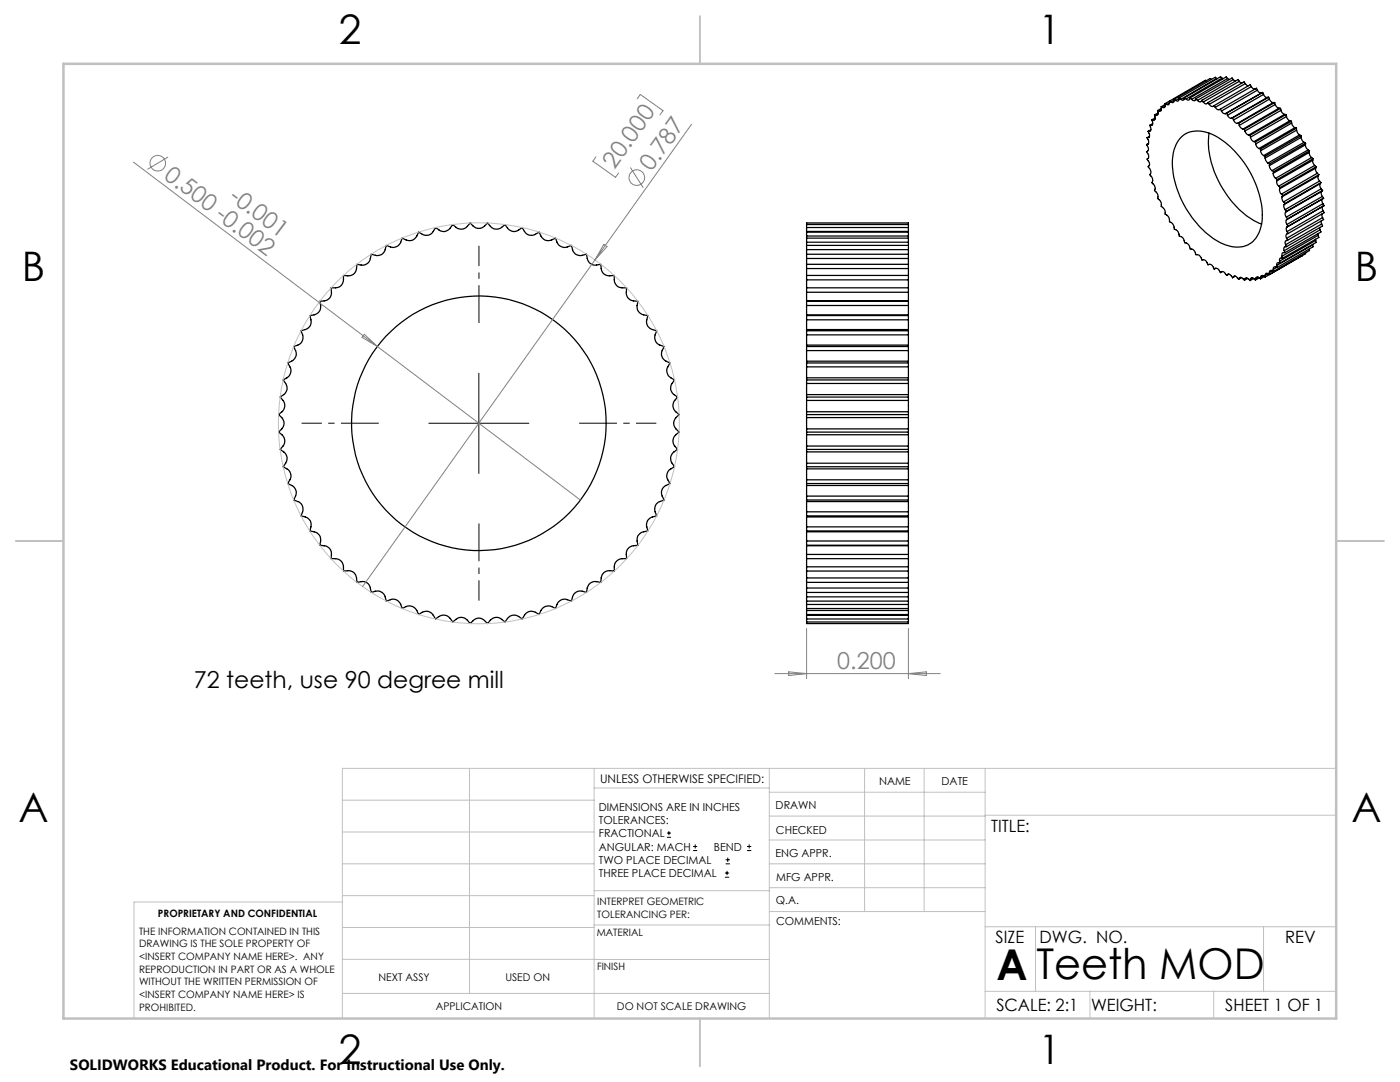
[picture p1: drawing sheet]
<svg xmlns="http://www.w3.org/2000/svg" width="279mm" height="216mm" viewBox="0 0 279 216" stroke-linecap="round" stroke-linejoin="round" font-family="sans-serif">
<g fill="none" stroke="#000" stroke-width=".25">
<path d="M234.4 19.8l-.1 .3a.36 .36 0 0 1-.2 .4 .36 .36 0 0 1-.4-.1M234.4 19.8l.2 .2M235.3 19.5v.4a.37 .37 0 0 1-.3 .3 .37 .37 0 0 1-.4-.2M235.3 19.5l.4 .3M235.3 19.6l-.7 .4M236.4 19.5l-.1 .3a.36 .36 0 0 1-.3 .2 .36 .36 0 0 1-.3-.2M236.4 19.5l.3 .3M237.5 19.5l-.1 .3a.41 .41 0 0 1-.7 0M237.5 19.5l.3 .3M238.7 19.7l-.2 .2a.46 .46 0 0 1-.7-.1M238.7 19.7l.3 .3M240.7 16.1l-.1-.1-7.2 4.2"/>
<path d="M241.8 15.8l-.3-.1-7.1 4.1M242.8 15.7l-7.1 4.1M242.8 15.7h.1M242.8 15.7l-.3-.3-7.2 4.1M243.9 15.6l.2 .1M243.9 15.6l-7.2 4.2M243.9 15.6l-.3-.3-7.2 4.2M245 15.7l.3 .2M245 15.7l-7.2 4.1M245 15.7l-.3-.4-7.2 4.2M246.1 15.9l.4 .3M246.1 15.9l-7.1 4.1"/>
<path d="M246.1 15.9l-.2-.3-7.2 4.1M247.3 16.2l.5 .4M247.3 16.2l-7.2 4.2M247.3 16.2l-.2-.3-7.2 4.1M248.5 16.7l.6 .4M248.5 16.7l-7.2 4.1M248.5 16.7l-.2-.4-7.2 4.2M249.7 17.3a.69 .69 0 0 0 .8 .4M249.7 17.3l-7.2 4.1M249.7 17.3l-.2-.4-7.2 4.2M250.9 18a.85 .85 0 0 0 .8 .6M250.9 18l-7.1 4.2"/>
<path d="M250.9 18l-.1-.4-7.2 4.2M251.7 18.6l-7.2 4.1M252 18.5l-7.2 4.1M252 18.5l.2 .3M252 18.5l-.3 .1M252.2 18.8a.76 .76 0 0 0 .7 .6M252.2 18.8l-7.2 4.2M252.9 19.4l-7.2 4.2M253.2 19.4l-7.2 4.1M253.2 19.4l.1 .4M253.2 19.4h-.3M253.3 19.8l.5 .6 .3 .1"/>
<path d="M253.3 19.8l-7.1 4.2M228.8 28.9a.99 .99 0 0 1 .3 1.2l-.3 .2 .3 .5a.69 .69 0 0 1-.2 1 1.33 1.33 0 0 1 .5 1.2l-.3 .3 .4 .4a.81 .81 0 0 1-.1 1.2 1.17 1.17 0 0 1 .5 1.5 1.26 1.26 0 0 1 .5 1.6 1.31 1.31 0 0 1 .6 1.6 1.41 1.41 0 0 1 .7 1.6 1.4 1.4 0 0 1 .8 1.5 1.4 1.4 0 0 1 .9 1.5 1.41 1.41 0 0 1 1 1.5 1.32 1.32 0 0 1 .9 1.4 1.29 1.29 0 0 1 1.1 1.3 1.21 1.21 0 0 1 1.1 1.3 1.18 1.18 0 0 1 1.2 1.1 1.1 1.1 0 0 1 1.2 1.1 .96 .96 0 0 1 1.2 .9 .71 .71 0 0 1 1 .5l.2 .4a.64 .64 0 0 1 1 .3l.3 .4M228.9 27.5l.2 .4a.69 .69 0 0 1 0 .9M229.1 28.8l-.3 .1M229.1 26.2l.2 .4a.55 .55 0 0 1-.1 .8M229.1 28.7v.1M229.2 27.4l-.3 .1M229.2 28.6l-.4 .3M229.3 27.3l-.1 .1M229.4 27.2l-.5 .3M229.4 26.2h-.3M229.4 25l.2 .4a.51 .51 0 0 1-.2 .8"/>
<path d="M229.4 25h.3M229.6 26.1l-.2 .1M229.7 25.9l-.6 .3M229.9 23.9l.1 .4a.5 .5 0 0 1-.3 .7M229.9 23.9l.3 .1M230 24.9l-.3 .1M230 24.7l-.6 .3M230.4 22.9l.1 .4a.45 .45 0 0 1-.3 .7M230.4 22.9l.3 .1M230.5 23.8l-.3 .2M230.5 23.5l-.6 .4M231 22l.1 .4a.39 .39 0 0 1 0 .5 .39 .39 0 0 1-.4 .1"/>
<path d="M231 22l.3 .2M231.1 22.5l-.7 .4M231.1 22.8l-.4 .2M231.7 21.3l.1 .4a.37 .37 0 0 1-.1 .4 .37 .37 0 0 1-.4 .1M231.7 21.3l.3 .1M231.8 21.6l-.8 .4M231.8 21.9l-.5 .3M232.5 20.7l.1 .3a.36 .36 0 0 1-.2 .4 .36 .36 0 0 1-.4 0M232.5 20.7l.3 .1M232.5 20.8l-.8 .5M232.6 21.2l-.6 .2M233.4 20.5a.35 .35 0 0 1-.2 .4 .35 .35 0 0 1-.4-.1"/>
<path d="M233.4 20.2v.3M233.4 20.2l.3 .2M233.4 20.2l-.9 .5M233.4 20.5l-.6 .3M234.3 20l-.6 .4M235.7 27.4a5.7 5.7 0 0 1 6.9-.3 19.6 19.6 0 0 1 9.3 16.4 6.1 6.1 0 0 1-2.9 5.4 6.8 6.8 0 0 1-6.4-1 19.6 19.6 0 0 1-8.6-16.2 6.9 6.9 0 0 1 1.7-4.3zM239.9 20a.48 .48 0 0 1-.5 .4 .48 .48 0 0 1-.4-.4M239.9 20l.2 .4M240.1 20.4a.53 .53 0 0 0 .5 .3 .53 .53 0 0 0 .5-.2M241.1 20.5l.2 .3M241.3 26.6a17.7 17.7 0 0 0 3.8 12.6 15.7 15.7 0 0 0 6.7 5.5M241.3 20.8a.61 .61 0 0 0 1 .3"/>
<path d="M242.3 21.1l.2 .3M242.5 21.4a.69 .69 0 0 0 1.1 .4M243.6 21.8l.2 .4M243.8 22.2a.74 .74 0 0 0 .7 .5M244.8 22.6l-.3 .1M244.8 22.6l.2 .4M245 23a.88 .88 0 0 0 .7 .6M246 23.5l-.3 .1M246 23.5l.2 .5M246.2 24a.87 .87 0 0 0 .7 .6M247.2 24.6h-.3M247.2 24.6l.1 .4"/>
<path d="M247.3 25l.2 .4 .6 .4M248.1 25.8h.3M248.4 25.8l.1 .3M248.5 26.1l.2 .6 .5 .3M249.2 27h.3M249.5 27l.1 .4M249.6 27.4a1.08 1.08 0 0 0 .7 .9M250.3 28.3h.2M250.5 28.3l.1 .4M250.6 28.7l.2 .6 .4 .3M251.2 29.6l.4 .1M251.6 30.1l.2 .6 .4 .3"/>
<path d="M251.6 29.7v.4M252.2 31l.3 .2M252.5 31.5l.2 .6 .3 .4M252.5 31.2v.3M253 32.5l.4 .2M253.3 33.1l.2 .6 .4 .3M253.4 32.7l-.1 .4M253.9 34l.3 .3M254.1 34.6v.4l.5 .6M254.1 20.5l-7.2 4.1M254.1 20.5h.3M254.2 34.3l-.1 .3"/>
<path d="M254.4 20.5l-7.2 4.1M254.4 20.5l.1 .3M254.5 20.8l.3 .6 .5 .2M254.5 20.8l-7.2 4.2M254.6 35.6l.3 .2M254.8 36.1v.6l.4 .4M254.9 35.8l-.1 .3M255.2 37.1l.3 .3M255.3 21.6l-7.2 4.2M255.3 21.6h.3M255.4 37.7v.6l.3 .4M255.5 37.4l-.1 .3"/>
<path d="M255.6 21.6l-7.2 4.2M255.6 21.6l.1 .4M255.7 22l.1 .4 .6 .4M255.7 22l-7.2 4.1M255.7 38.7l.3 .3M255.9 39.3v.6l.3 .4M256 39l-.1 .3M256.4 22.8l-7.2 4.2M256.4 22.8l.2 .1M256.6 22.9l-7.1 4.1M256.6 22.9l.2 .3M256.8 23.2l.3 .7 .3 .2"/>
<path d="M256.8 23.2l-7.2 4.2M257.4 24.1l-7.1 4.2M257.4 24.1l.3 .1M257.7 24.2l-7.2 4.1M257.7 24.2l.1 .4M257.8 24.6l.1 .4 .5 .5M257.8 24.6l-7.2 4.1M258.4 25.5l-7.2 4.1M258.4 25.5l.3 .1M258.7 25.6l-7.1 4.1M258.7 25.6l.1 .4M258.8 26l.2 .5 .4 .4"/>
<path d="M258.8 26l-7.2 4.1M259.4 26.9l-7.2 4.1M259.4 26.9l.3 .2M259.7 27.4l.2 .6 .3 .4M259.7 27.4l-7.2 4.1M259.7 27.1l-7.2 4.1M259.7 27.1v.3M260.2 28.4l-7.2 4.1M260.2 28.4l.4 .2M260.5 28.9l.2 .7 .4 .3M260.5 28.9l-7.2 4.2M260.6 28.6l-7.2 4.1"/>
<path d="M260.6 28.6l-.1 .3M261.1 29.9l-7.2 4.1M261.1 29.9l.2 .2M261.3 30.4a1.03 1.03 0 0 0 .5 1M261.3 30.4l-7.2 4.2M261.3 30.1l-7.1 4.2M261.3 30.1v.3M261.8 31.4l-7.2 4.2M261.8 31.4l.2 .3M262 32v.3l.4 .7M262 32l-7.2 4.1M262 31.7l-7.1 4.1"/>
<path d="M262 31.7v.3M262.4 33l-7.2 4.1M262.4 33l.3 .3M262.6 33.5v.5l.3 .6M262.6 33.5l-7.2 4.2M262.7 33.3l-7.2 4.1M262.7 33.3l-.1 .2M262.9 34.6l-7.2 4.1M262.9 34.6l.3 .3M263.1 35.1a.92 .92 0 0 0 .2 1M263.1 35.1l-7.2 4.2M263.2 34.9l-7.2 4.1"/>
<path d="M263.2 34.9l-.1 .2M263.3 36.1l-7.1 4.2M263.3 36.1l.3 .3M263.5 36.7l-.1 .3 .3 .7M263.5 36.7l-7.2 4.1M263.6 36.4l-7.2 4.2M263.6 36.4l-.1 .3M263.7 37.7l-7.2 4.1M263.7 37.7l.2 .3M263.8 38.2a.82 .82 0 0 0 .1 1M263.8 38.2l-7.2 4.1M263.9 39.2l-7.2 4.1"/>
<path d="M263.9 39.2l.3 .3M263.9 39.7a.74 .74 0 0 0 .1 .9M263.9 38l-7.1 4.2M263.9 38l-.1 .2M263.9 39.7l-7.1 4.2M264.2 39.5l-7.2 4.2M264.2 39.5l-.3 .2M66.1 57.4h1.1a1.87 1.87 0 0 0 1.3-2.4 2.02 2.02 0 0 0 2.5-.8l.2-1.5 .9 .2a1.59 1.59 0 0 0 1.8-1.3l.2-.9 .8 .2a1.55 1.55 0 0 0 2-1.1l.2-.8 .8 .3a1.83 1.83 0 0 0 2.4-1.8 1.95 1.95 0 0 0 2 .4 1.95 1.95 0 0 0 1.2-1.6 1.95 1.95 0 0 0 2 .6 1.95 1.95 0 0 0 1.4-1.5 1.95 1.95 0 0 0 2.5 .5l.9-1.1 .7 .6a1.63 1.63 0 0 0 2.3-.2l.5-.7 .6 .6a1.8 1.8 0 0 0 2.9-.6 2 2 0 0 0 2.3 1.1l1.2-.8 .5 .7a1.56 1.56 0 0 0 2.2 .4l.7-.5 .5 .8a1.57 1.57 0 0 0 2.2 .5l.7-.4 .3 .8a1.59 1.59 0 0 0 2.2 .8l.8-.4 .3 .8a1.85 1.85 0 0 0 2.9 .7 1.85 1.85 0 0 0 1.8 2l1.2-.3a1.97 1.97 0 0 0 2.8 2 1.82 1.82 0 0 0 1.5 2.3h1.2a1.94 1.94 0 0 0 .4 2 1.94 1.94 0 0 0 2.1 .4 1.94 1.94 0 0 0 .2 2.1 1.94 1.94 0 0 0 2 .6 1.94 1.94 0 0 0 .1 2.1 1.94 1.94 0 0 0 1.9 .8 1.88 1.88 0 0 0 .6 2.7l1.2 .3a1.93 1.93 0 0 0-.3 2 1.93 1.93 0 0 0 1.7 1.1 1.93 1.93 0 0 0-.1 2.6l1.3 .7-.4 .8a1.83 1.83 0 0 0 1.3 2.6 1.93 1.93 0 0 0-.8 1.9 1.93 1.93 0 0 0 1.4 1.5 1.96 1.96 0 0 0-.9 1.9 1.96 1.96 0 0 0 1.2 1.6 1.94 1.94 0 0 0-1.1 1.8 1.94 1.94 0 0 0 1.1 1.7 1.93 1.93 0 0 0-1.2 1.6 1.93 1.93 0 0 0 .9 1.9 1.96 1.96 0 0 0-1.4 1.5 1.96 1.96 0 0 0 .8 1.9 1.95 1.95 0 0 0-1.5 1.4 1.95 1.95 0 0 0 .6 2 1.99 1.99 0 0 0-1.7 1.9l.5 1.4-.8 .3a1.8 1.8 0 0 0-.6 2.8 1.93 1.93 0 0 0-1.9 1 1.93 1.93 0 0 0 .1 2 1.9 1.9 0 0 0-2.2 2l.2 .9-.9 .1a1.57 1.57 0 0 0-1.4 1.7l.1 .9h-.9a1.63 1.63 0 0 0-1.6 1.6v.8h-.9a1.57 1.57 0 0 0-1.7 1.4l-.1 .9-.8-.1a1.59 1.59 0 0 0-1.9 1.2l-.1 .9-.9-.2a1.81 1.81 0 0 0-2.1 1.9 2 2 0 0 0-2.6 .2l-.6 1.3-.8-.4a1.84 1.84 0 0 0-2.5 1.6 1.8 1.8 0 0 0-2.9 .2l-.5 .7-.7-.5a1.83 1.83 0 0 0-2.7 1.1l-.9-.7a1.88 1.88 0 0 0-2.6 1 1.95 1.95 0 0 0-2.3-.9l-1.2 .9-.5-.6a1.58 1.58 0 0 0-2.3-.2l-.7 .5-.4-.7a1.83 1.83 0 0 0-3 .1 1.98 1.98 0 0 0-2-1.5l-1.4 .6-.3-.8a1.84 1.84 0 0 0-2.9-.4 1.82 1.82 0 0 0-2.4-1.7l-.8 .2-.2-.8a1.8 1.8 0 0 0-2.8-.9l-.3-1.1a1.87 1.87 0 0 0-2.6-.9 1.85 1.85 0 0 0-1.8-2.3h-.9v-.8a1.63 1.63 0 0 0-1.5-1.6h-.9v-.9a1.57 1.57 0 0 0-1.4-1.7l-.9-.1 .2-.9a1.59 1.59 0 0 0-1.3-1.8l-.9-.2 .3-.8a1.57 1.57 0 0 0-1.2-1.9l-.8-.3 .3-.8a1.62 1.62 0 0 0-1-2l-.8-.3 .4-.8a1.62 1.62 0 0 0-.8-2.1l-.8-.4 .5-.8a1.62 1.62 0 0 0-.6-2.1l-.8-.5 .5-.7a1.6 1.6 0 0 0-.4-2.2l-.7-.5 .6-.7a1.8 1.8 0 0 0-.9-2.8 1.94 1.94 0 0 0 1.1-1.7 1.94 1.94 0 0 0-1.1-1.8 1.96 1.96 0 0 0 1.2-1.6 1.96 1.96 0 0 0-.9-1.9 1.93 1.93 0 0 0 1.4-1.5 1.93 1.93 0 0 0-.8-1.9 1.98 1.98 0 0 0 .9-3.4 1.95 1.95 0 0 0 1.6-1.3 1.95 1.95 0 0 0-.4-2 1.93 1.93 0 0 0 1.7-1.1 1.93 1.93 0 0 0-.2-2 1.88 1.88 0 0 0 2-2.2l-.3-.8 .9-.2a1.82 1.82 0 0 0 1.1-2.7 1.94 1.94 0 0 0 2-.6 1.94 1.94 0 0 0 .3-2.1zM161 58.3v1.7M161 55.8v1.6M161 53.6v1.4M161 51.6v1.1"/>
<path d="M161 49.8v.9M161 48.3v.7M161 47.1v.4M161 57.4h20.3M161 47.1v-2.6h20.3v2.6M161 47.5v.8M161 49v.8M161 50.7v.9M161 52.7v.9M161 55v.8M161 57.4v.9M161 58.3h20.3"/>
<path d="M161 55.8h20.3M161 55h20.3M161 53.6h20.3M161 52.7h20.3M161 51.6h20.3M161 50.7h20.3M161 49.8h20.3M161 49h20.3M161 48.3h20.3M161 47.5h20.3M161 47.1h20.3M161 46.3h20.3"/>
<path d="M161 46.2h20.3M161 45.4h20.3M161 44.8h20.3M181.3 58.3v1.7M181.3 55.8v1.6M181.3 53.6v1.4M181.3 51.6v1.1M181.3 49.8v.9M181.3 48.3v.7M181.3 47.1v.4M181.3 47.5v.8M181.3 49v.8"/>
<path d="M181.3 50.7v.9M181.3 52.7v.9M181.3 55v.8M181.3 57.4v.9M243.8 54.2a.61 .61 0 0 1 .7 .4l.3 .4M243.8 54.2l-.2 .2M243.8 54.2h.1M243.9 54.2l-.3 .2M245 54.8a.53 .53 0 0 1 .7 .3l.3 .3M245 54.8l-.2 .2M245.1 54.7l-.1 .1M245.3 54.7l-.5 .3"/>
<path d="M246.2 55.2a.5 .5 0 0 1 .7 .2l.3 .3M246.2 55.2l-.2 .2M246.4 55.1l-.2 .1M246.6 55.1l-.6 .3M247.3 55.5a.45 .45 0 0 1 .8 .1l.3 .3M247.3 55.5l-.1 .2M247.6 55.4l-.3 .1M247.8 55.4l-.6 .3M248.5 55.7a.41 .41 0 0 1 .3-.3 .41 .41 0 0 1 .4 .3l.3 .3M248.5 55.7l-.1 .2M248.8 55.5l-.3 .2M249 55.6l-.6 .3"/>
<path d="M249.6 55.7a.38 .38 0 0 1 .3-.3 .38 .38 0 0 1 .4 .2l.2 .3M249.6 55.7l-.1 .3M249.9 55.5l-.3 .2M250.2 55.6l-.7 .4M250.6 55.6a.34 .34 0 0 1 .3-.3 .34 .34 0 0 1 .3 .1l.4 .2M250.6 55.6l-.1 .3M251.1 55.3l-.5 .3M251.3 55.5l-.8 .4M251.6 55.3v.3M252.1 55l-.5 .3M252.3 55.2l-.7 .4M252.5 55.3l-.3-.2a.37 .37 0 0 0-.4-.1 .37 .37 0 0 0-.2 .3"/>
<path d="M252.5 54.9v.4M253 54.6a.33 .33 0 0 0-.4-.1 .33 .33 0 0 0-.1 .4M253 54.6l-.5 .3M253.3 54.4l.1 .4-.4-.2M254 54l-.7 .4M254.1 53.8l.1 .4M254.2 54.2l-.3-.2a.35 .35 0 0 0-.4 0 .35 .35 0 0 0-.2 .4M254.8 53l.1 .4M254.8 53.3l-.7 .5M254.9 53.4l-.3-.1a.37 .37 0 0 0-.4 .1 .37 .37 0 0 0-.1 .4M255.4 52.1l.1 .4M255.5 52.5l-.3-.1a.39 .39 0 0 0-.4 .2 .39 .39 0 0 0 0 .4"/>
<path d="M255.9 51.1l.1 .4M256 51.5h-.3a.41 .41 0 0 0-.3 .6M256.2 40.3l.2 .3M256.3 40.8a.97 .97 0 0 0 .2 1M256.3 50l.1 .4M256.4 50.4h-.2a.47 .47 0 0 0-.3 .7M256.4 40.6l-.1 .2M256.5 41.8l.3 .4M256.6 42.3a.81 .81 0 0 0 .1 1M256.6 48.8l.2 .4M256.7 43.3l.3 .4M256.8 43.9l-.2 .5 .2 .4"/>
<path d="M256.8 49.2h-.3a.5 .5 0 0 0-.2 .8M256.8 42.2l-.2 .1M256.8 47.6l.2 .3M256.8 44.8l.3 .4M256.9 45.3a.66 .66 0 0 0 0 .9M256.9 46.2l.2 .4M257 47.9a.52 .52 0 0 0-.5 .4 .52 .52 0 0 0 .1 .5M257 43.7l-.2 .2M257.1 46.6a.55 .55 0 0 0-.5 .4 .55 .55 0 0 0 .2 .6M257.1 45.2l-.2 .1M259.7 51.1h.1M260.5 50.4l.1 .2-8.1 4.7"/>
<path d="M261.3 49.7v.3l-7.1 4.2M262 48.9l-7.2 4.1M262 48.8v.1M262 48.9v.3l-7.1 4.2M262.5 47.7l.1 .3M262.6 48l-7.2 4.1M262.6 48l.1 .4-7.2 4.1M263 46.6l.1 .4M263.1 47l-7.2 4.1M263.1 47l.1 .4-7.2 4.1M263.4 45.4l.1 .5M263.5 45.9l-7.2 4.1"/>
<path d="M263.5 45.9l.1 .4-7.2 4.1M263.7 44.1l.1 .6M263.8 44.7l-7.2 4.1M263.8 44.7l.1 .4-7.1 4.1M263.9 42.7l-.1 .3 .1 .4M263.9 43.4l-7.1 4.2M263.9 43.4l.3 .4-7.2 4.1M264 40.6l-7.2 4.2M264 40.6l.3 .4M264.1 41.1a.67 .67 0 0 0 0 1M264.1 41.1l-7.2 4.2M264.1 42.1l-7.2 4.1"/>
<path d="M264.1 42.1l.2 .3-7.2 4.2M264.3 41l-7.2 4.2M264.3 41l-.2 .1M161 79.9v2.3M161 76.5v2.2M161 73.2v2.2M161 70v2.1M161 66.8v2.1M161 63.8v2M161 61v1.8M161 60v1M161 62.8v1"/>
<path d="M161 65.8v1M161 68.9v1.1M161 72.1v1.1M161 75.4v1.1M161 78.7v1.2M161 79.2h20.3M161 78.7h20.3M161 79.9h20.3M161 75.8h20.3M161 75.4h20.3M161 76.5h20.3M161 73.2h20.3"/>
<path d="M161 72.4h20.3M161 72.1h20.3M161 70h20.3M161 69.1h20.3M161 68.9h20.3M161 66.8h20.3M161 66h20.3M161 65.8h20.3M161 63.8h20.3M161 63h20.3M161 62.8h20.3M161 61h20.3"/>
<path d="M161 60.1h20.3M161 60h20.3M181.3 79.9v2.3M181.3 76.5v2.2M181.3 73.2v2.2M181.3 70v2.1M181.3 66.8v2.1M181.3 63.8v2M181.3 61v1.8M181.3 60v1M181.3 62.8v1M181.3 65.8v1"/>
<path d="M181.3 68.9v1.1M181.3 72.1v1.1M181.3 75.4v1.1M181.3 78.7v1.2M161 83.3v2.3M161 86.7v2.3M161 90.2v2.2M161 93.6v2.1M161 96.9v2.1M161 86.2h20.3M161 82.2v1.1M161 85.6v1.1"/>
<path d="M161 89v1.2M161 92.4v1.2M161 95.7v1.2M161 99v1.1M161 85.6h20.3M161 86.7h20.3M161 82.7h20.3M161 82.2h20.3M161 83.3h20.3M161 90.2h20.3M161 89.7h20.3M161 89h20.3"/>
<path d="M161 93.6h20.3M161 93.1h20.3M161 92.4h20.3M161 95.7h20.3M161 96.5h20.3M161 96.9h20.3M161 99h20.3M161 99.8h20.3M181.3 83.3v2.3M181.3 86.7v2.3M181.3 90.2v2.2M181.3 93.6v2.1"/>
<path d="M181.3 96.9v2.1M181.3 82.2v1.1M181.3 85.6v1.1M181.3 89v1.2M181.3 92.4v1.2M181.3 95.7v1.2M181.3 99v1.1M161 100.1v2M161 103.2v1.9M161 106.1v1.8M161 108.9v1.7M161 111.5v1.6"/>
<path d="M161 113.9v1.4M161 116.2v1.1M161 118.2v.9M161 119.9v.7M161 111.5h20.3M161 102.1v1.1M161 105.1v1M161 107.9v1M161 110.6v.9M161 113.1v.8M161 115.3v.9M161 117.3v.9"/>
<path d="M161 119.1v.8M161 100.1h20.3M161 102.1h20.3M161 102.9h20.3M161 103.2h20.3M161 105.1h20.3M161 105.9h20.3M161 106.1h20.3M161 107.9h20.3M161 108.9h20.3M161 108.8h20.3M161 110.6h20.3"/>
<path d="M161 113.1h20.3M161 113.9h20.3M161 115.3h20.3M161 116.2h20.3M161 117.3h20.3M161 118.2h20.3M161 119.1h20.3M161 119.9h20.3M181.3 100.1v2M181.3 103.2v1.9M181.3 106.1v1.8M181.3 108.9v1.7"/>
<path d="M181.3 111.5v1.6M181.3 113.9v1.4M181.3 116.2v1.1M181.3 118.2v.9M181.3 119.9v.7M181.3 102.1v1.1M181.3 105.1v1M181.3 107.9v1M181.3 110.6v.9M181.3 113.1v.8M181.3 115.3v.9M181.3 117.3v.9"/>
<path d="M181.3 119.1v.8M161 121.4v.4M161 120.6v.8M161 121.8v2.6h20.3v-2.6M161 120.6h20.3M161 121.4h20.3M161 121.8h20.3M161 122.6h20.3M161 122.8h20.3M161 123.5h20.3M161 124.1h20.3M181.3 121.4v.4"/>
<path d="M181.3 120.6v.8"/>
<circle cx="95.6" cy="84.5" r="25.4"/>
</g>
<g fill="none" stroke="#808080" stroke-width=".2">
<path d="M127.2 19.7l.6-.9 4.5 3.3-.6 .8M26.6 32.3l48.7 36.8M33.5 31.3l-4.1 2.5M118.9 31.3l-.6 .9 4.5 3.2 .6-.9M125.8 33.4l2.6 4.1M138 24.8l-19.3 27.1M118.7 51.9l-46.3 65.2M120.5 48.8l.6 .4-2.4 2.7zM72.7 66.7l2.6 2.4-3.1-1.8zM75.3 69.1l40.5 30.7M154.6 134.4h33M157.4 134.1l3.6 .3-3.6 .4z"/>
<path d="M161 125.4v10M181.3 125.4v10M181.3 134.4l3.6-.3v.7z"/>
<circle cx="31.5" cy="32.6" r="1.55"/>
<circle cx="127.1" cy="35.4" r="1.55"/>
</g>
<g fill="none" stroke="#000" stroke-width=".2">
<path d="M95.6 74.5v20M85.6 84.5h20M133.1 167.1h.8M133.1 166.2h.8M133.5 165.8v.9M138.3 169.7h.8M138.3 168.9h.8M138.7 168.5v.8M144.7 175h.8M144.7 174.2h.8M144.8 172.4h.9M144.8 171.6h.9"/>
<path d="M145.1 173.8v.8M145.2 171.1v.9M149.1 169.7h.8M149.1 168.9h.8M149.5 168.5v.8"/>
</g>
<g fill="none" stroke="#c0c0c0" stroke-width=".2">
<path d="M68.3 159.7h50.3M93.7 153.3v44.9M118.6 153.3v49.9M118.6 157.2h34.9M153.5 153.3v49.9M153.5 158.1h43.1M172.5 153.3v28.6M184.4 153.3v28.6M196.6 153.3v49.9M266.7 153.3h-198.4v49.9M68.3 178.7h50.3M68.3 172.4h50.3"/>
<path d="M68.3 166h50.3M68.3 180h-41.6v23.2M118.6 177.7h35M153.5 167.6h43.1M153.5 162.8h43.1M153.5 172.4h43.1M153.5 177.1h43.1M196.6 162.7h70.1M68.3 198.2h85.2M68.3 191.4l85.2 .1M68.3 185.1h50.3M118.6 184.6h35"/>
<path d="M153.6 181.9h43M196.6 197.8h70.1M196.6 184.9h70.1M206.7 184.9v12.9M217.5 197.8v5.4M242.2 197.8v5.4M252.2 184.9v12.9"/>
<circle cx="95.6" cy="84.5" r="40"/>
</g>
<path d="M95.6 64.4v-15.4M75.6 84.4h-15.4M115.6 84.4h15.4M95.6 104.4v15.4" fill="none" stroke="#000" stroke-width=".2" stroke-dasharray="15.2 1.3 1.3 1.3" stroke-dashoffset="7.7" stroke-linecap="butt"/>
<path d="M139.7 3.2v9.5M3.1 107.9h9.6M266.7 107.9h9.5M139.7 203.2v9.6" fill="none" stroke="#c0c0c0" stroke-width=".25"/>
<path d="M12.7 12.7h254v190.5h-254z" fill="none" stroke="#c0c0c0" stroke-width=".5"/>
<g font-size="8.5">
<text x="198.9" y="195.5">A</text>
<text x="206.8" y="195.4">Teeth MOD</text>
</g>
<g font-size="8.1">
<text x="67.6" y="8.9">2</text>
<text x="207.3" y="8.9">1</text>
<text x="4.4" y="56.2">B</text>
<text x="270.4" y="56.2">B</text>
<text x="3.7" y="164.1">A</text>
<text x="269.7" y="164.1">A</text>
<text x="67.6" y="212.4">2</text>
<text x="207.3" y="212.4">1</text>
</g>
<g font-size="4.7" fill="#808080">
<text x="32.5" y="35.5" transform="rotate(37 32.5 35.5)">0.500 -0.002</text>
<text x="122.6" y="33.9" transform="rotate(-55 122.6 33.9)">20.000</text>
<text x="130" y="34.4" transform="rotate(-55 130 34.4)">0.787</text>
<text x="45.5" y="39.7" transform="rotate(37 45.5 39.7)">-0.001</text>
<text x="167.1" y="133.4">0.200</text>
</g>
<text font-size="4.7" x="38.7" y="137.4">72 teeth, use 90 degree mill</text>
<g font-size="3.4">
<text x="197.8" y="166">TITLE:</text>
<text x="198.7" y="188.1">SIZE</text>
<text x="207.5" y="188.1">DWG. NO.</text>
<text x="256.5" y="188.2">REV</text>
<text x="198.8" y="201.7">SCALE: 2:1</text>
<text x="217.7" y="201.8">WEIGHT:</text>
<text x="244.5" y="201.7">SHEET 1 OF 1</text>
</g>
<text font-size="3" x="14" y="213.5">SOLIDWORKS Educational Product. For Instructional Use Only.</text>
<text font-size="2.4" x="119.8" y="156.2">UNLESS OTHERWISE SPECIFIED:</text>
<g font-size="2.2">
<text x="119.5" y="161.8">DIMENSIONS ARE IN INCHES</text>
<text x="154.8" y="161.4">DRAWN</text>
<text x="175.4" y="156.6">NAME</text>
<text x="187.9" y="156.7">DATE</text>
<text x="119.5" y="164.4">TOLERANCES:</text>
<text x="119.5" y="167.1">FRACTIONAL</text>
<text x="154.9" y="166.3">CHECKED</text>
<text x="119.5" y="169.7">ANGULAR: MACH</text>
<text x="119.5" y="172.4">TWO PLACE DECIMAL</text>
<text x="142.5" y="169.7">BEND</text>
<text x="154.8" y="171">ENG APPR.</text>
<text x="119.5" y="175">THREE PLACE DECIMAL</text>
<text x="154.9" y="175.7">MFG APPR.</text>
<text x="154.9" y="180.4">Q.A.</text>
<text x="154.9" y="184.6">COMMENTS:</text>
</g>
<g font-size="2.1">
<text x="75.5" y="195.7">NEXT ASSY</text>
<text x="100.9" y="195.7">USED ON</text>
<text x="86.9" y="201.5">APPLICATION</text>
<text x="123.1" y="201.6">DO NOT SCALE DRAWING</text>
</g>
<g font-size="2">
<text x="31.5" y="182.9">PROPRIETARY AND CONFIDENTIAL</text>
<text x="119.2" y="180.6">INTERPRET GEOMETRIC</text>
<text x="119.2" y="183.1">TOLERANCING PER:</text>
<text x="27.8" y="186.5">THE INFORMATION CONTAINED IN THIS</text>
<text x="27.8" y="189">DRAWING IS THE SOLE PROPERTY OF</text>
<text x="27.8" y="191.6">&lt;INSERT COMPANY NAME HERE&gt;. ANY</text>
<text x="119.1" y="186.7">MATERIAL</text>
<text x="27.8" y="194.1">REPRODUCTION IN PART OR AS A WHOLE</text>
<text x="27.8" y="196.6">WITHOUT THE WRITTEN PERMISSION OF</text>
<text x="119.1" y="193.5">FINISH</text>
<text x="27.8" y="199.1">&lt;INSERT COMPANY NAME HERE&gt; IS</text>
<text x="27.8" y="201.7">PROHIBITED.</text>
</g>
</svg>
